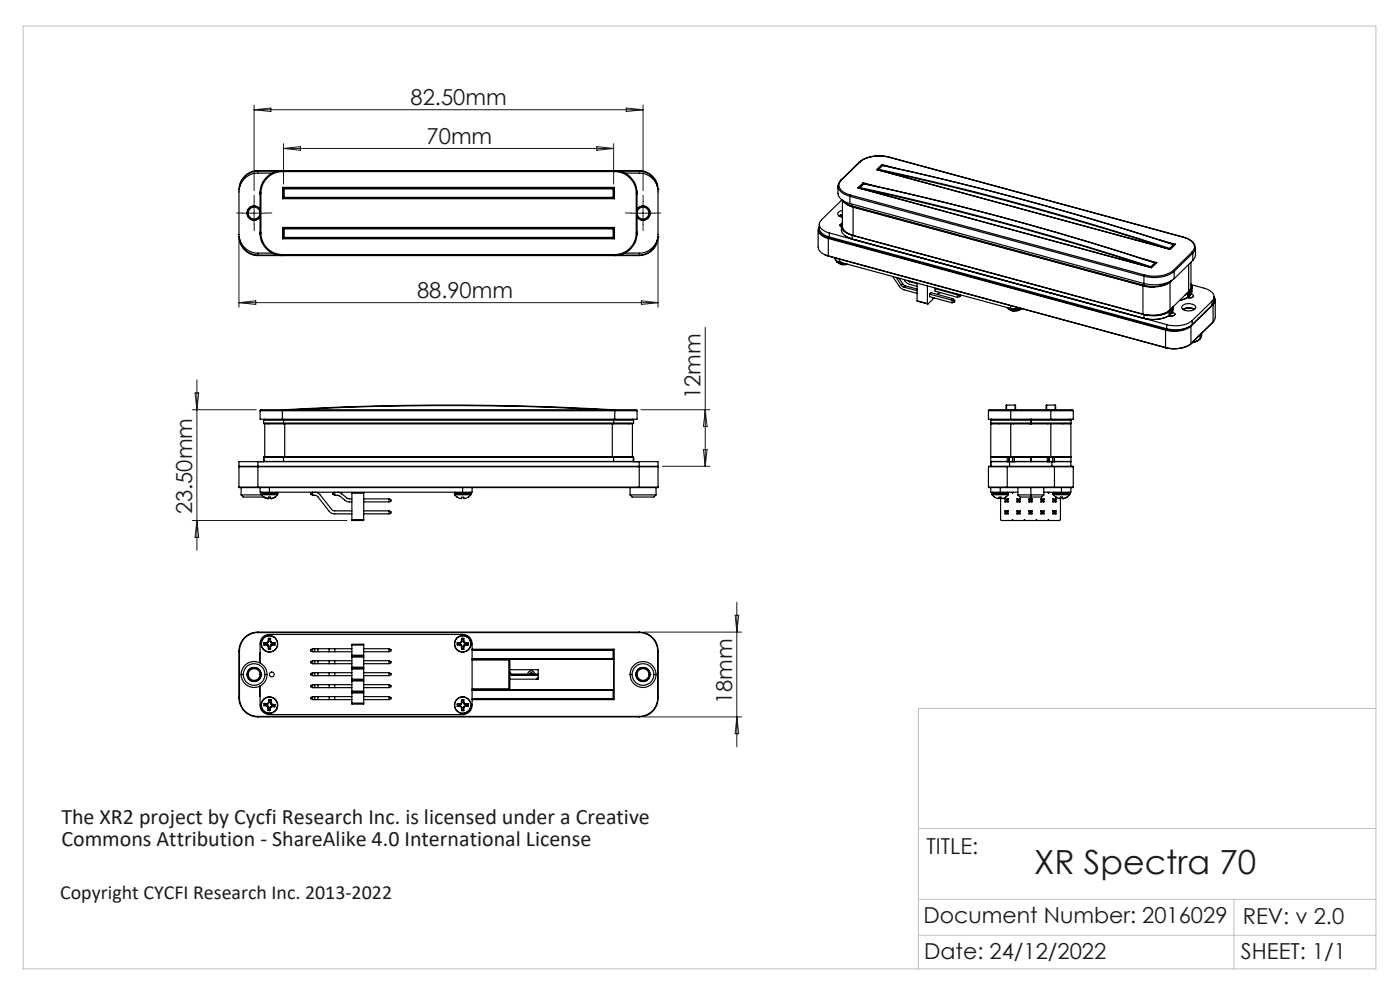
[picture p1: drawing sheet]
<svg xmlns="http://www.w3.org/2000/svg" width="297mm" height="210mm" viewBox="0 0 297 210" stroke-linecap="round" stroke-linejoin="round" font-family="sans-serif">
<path d="M51.4 45.2h-1.2M53.9 42.7v-1.3M53.9 47.7v1.2M56.4 45.2h1.3M133.9 45.2h-1.2M136.4 42.7v-1.3M136.4 47.7v1.2M138.9 45.2h1.3" fill="none" stroke="#191924" stroke-width=".21" stroke-dasharray="15.2 1.3 1.3 1.3"/>
<g fill="none" stroke="#191924" stroke-width=".21">
<path d="M53.9 22.3v18.2M53.9 23.3h82.5M53.9 23.3l3.6-.4v.8zM60.1 30.5v8.5M60.1 31.5h70.1M60.1 31.5l3.6-.4v.8zM126.6 31.1l3.6 .4-3.6 .4zM130.2 30.5v8.5M132.9 22.9l3.5 .4-3.5 .4zM136.4 22.3v18.2M50.7 50.7v14.5M51.4 45.2h5"/>
<path d="M53.9 42.7v5M133.9 45.2h5M136.4 42.7v5M139.6 50.7v14.5M50.7 64.2h88.9M50.7 64.2l3.6-.4v.8zM136.1 63.8l3.5 .4-3.5 .4zM149.6 69.5v29.4M40.8 86.9h13.6M41.4 83.4h.8l-.4 3.5zM41.8 80.6v36.2M136 86.9h14.6"/>
<path d="M140.5 98.9h10.1M149.2 95.4h.8l-.4 3.5zM149.6 86.9l.4 3.6h-.8zM40.8 110.4h32.8M41.8 110.4l.4 3.6h-.8zM136.6 134.1h20.7M156 130.5h.7l-.4 3.6zM156.3 127.7v30.7M136.6 152.1h20.7M156.3 152.1l.4 3.5h-.7z"/>
</g>
<path d="M4.9 5.5h287v200h-287zM291.9 150.3h-97.1v55.2M194.8 175.7h97.1M194.8 198.4h97.1M194.8 190.8h97.1M261.8 190.8v14.7" fill="none" stroke="#c0c0c0" stroke-width=".21"/>
<g fill="none" stroke="#000" stroke-width=".25">
<path d="M54.7 36.2v.1M54.7 36.2a4.1 4.1 0 0 0-4 4M54.7 36.3a3.9 3.9 0 0 0-3.9 3.3M54.7 36.2h80.9M54.7 36.3h4.2M57.8 36.7h-3.1a4 4 0 0 0-4 4v9a4 4 0 0 0 4 4h3.1M59.9 36.4a4.6 4.6 0 0 0-4.5 4.5M59.9 36.4v-.1a4.5 4.5 0 0 0-4.7 4.6M59.9 36.4h70.5M60 39.7l.1 .3M60 39.7v2.4M60 39.7h70.4"/>
<path d="M60.1 40v1.9M60.1 40h.2M60.3 40h69.8M60.3 40v.1M130.1 40v.1M130.1 40h.1M130.2 40v1.9M130.4 39.7l-.2 .3M130.4 39.7v2.4M130.4 36.4a4.6 4.6 0 0 1 4.6 4.5M130.4 36.4v-.1a4.5 4.5 0 0 1 4.7 4.6M131.4 36.3h4.2"/>
<path d="M132.5 36.7h3.1a4 4 0 0 1 4 4v9a4 4 0 0 1-4 4h-3.1M135.6 36.2v.1M135.6 36.2a4 4 0 0 1 4 4M135.6 36.3a4 4 0 0 1 3.9 3.3M177.8 39.5v1.5a2.74 2.74 0 0 0 2.5 2.2M178.4 38.2a1.68 1.68 0 0 0 .5 2.9l1.4 .6M178.5 38.2a1.53 1.53 0 0 0 .4 2.5l1.5 .7M178.5 38.2h-.1M182 39.9l62.3 16.9M182.3 39.9h.1M182.3 34.4h.2M182.3 34.4l-3.9 3.8"/>
<path d="M182.4 39.8l-.1 .1M182.4 39.8v.1a657.9 657.9 0 0 1 61.7 16.8M182.4 39.8a628.1 628.1 0 0 1 61.8 16.8M182.4 39.8h.1M182.5 34.4l-4 3.8M183.1 38.8l.1 .2M183.1 38.8l-1.1 1.1M183.1 38.8l3.2 .8M183.2 39h.1M183.2 39l-.8 .8M183.3 39a622.7 622.7 0 0 1 61.7 16.7M183.3 39a609.1 609.1 0 0 1 61.7 16.8"/>
<path d="M183.3 39h.1M183.3 39l-.9 .8M186 36l62.2 16.9M186.3 35.9v.1M186.3 36h.1M186.3 36a628.1 628.1 0 0 1 61.8 16.8M186.4 35.9l-.1 .1M186.4 35.9a628.1 628.1 0 0 1 61.7 16.8M186.4 35.9h-.1M187.1 34.9l.1 .2M187.1 34.9l-1.1 1.1M187.1 34.9l3.2 .9"/>
<path d="M187.2 35.1a628.1 628.1 0 0 1 61.8 16.8M187.2 35.1h.1M187.2 35.1h-.1M187.2 35.1l-.9 .8M187.3 35.1a613.9 613.9 0 0 1 61.7 16.8M187.3 35.1h-.2M188.6 33.4a7.2 7.2 0 0 0-6.1 1M188.6 33.4l62.4 16.9M188.7 33.3a7.6 7.6 0 0 0-6.4 1.1M188.7 33.3l-.1 .1M188.7 33.3l62.3 17M50.7 50.2a4 4 0 0 0 4 4"/>
<path d="M50.8 50.8a4 4 0 0 0 3.9 3.3M52.4 45.2h.1M52.4 45.2h.3M54.7 54.1v.1M54.7 54.2h80.9M54.7 54.1h4.2M55.2 40.6v.6M55.2 49.2v.6M55.2 40.9h.2M55.2 49.5h.2M55.2 49.5a4.5 4.5 0 0 0 4.7 4.6v-.1M55.2 40.9v8.6"/>
<path d="M55.4 49.5a4.6 4.6 0 0 0 4.5 4.5M55.4 40.9v8.6M59.9 54h70.5M60 48.3l.1 .2M60 48.3v2.4M60 42.1h70.4M60 50.7h70.4M60 48.3h70.4M60.1 41.9l-.1 .2M60.1 50.4l-.1 .3M60.1 48.5v1.9M60.1 41.9h.2"/>
<path d="M60.1 48.5h.2M60.1 50.4h.2M60.3 48.5h69.8M60.3 48.5h.1M60.3 50.4h69.8M60.3 50.4h.1M60.3 40.1h69.8M60.3 41.9h69.8M60.3 41.9h.1M60.3 40.1v1.8M60.3 48.5v1.9M130.1 48.5h.1"/>
<path d="M130.1 50.4h.1M130.1 41.9h.1M130.1 40.1v1.8M130.1 48.5v1.9M130.2 41.9l.2 .2M130.2 50.4l.2 .3M130.2 48.5v1.9M130.4 48.3l-.2 .2M130.4 48.3v2.4M131.4 54.1h4.2M135 49.5a4.6 4.6 0 0 1-4.6 4.5M135 40.9h.1"/>
<path d="M135 49.5h.1M135 40.9v8.6M135.1 49.2v.6M135.1 40.6v.6M135.1 49.5a4.5 4.5 0 0 1-4.7 4.6v-.1M135.1 40.9v8.6M135.6 54.1v.1M137.7 45.2h.2M137.9 45.2h.1M139.5 50.8a4 4 0 0 1-3.9 3.3M139.6 50.2a4 4 0 0 1-4 4M139.6 40.2h.1"/>
<path d="M139.6 50.2h.1M173.6 48.8v3.6a2.4 2.4 0 0 0 2.1 1.9M173.8 47.6a2.22 2.22 0 0 0 2.1 2.7M173.8 48.1a1.47 1.47 0 0 0 1 2.2l.9 .3M173.8 48.1l-.1 .2a1.68 1.68 0 0 0 1.6 2l.5 .2M175 54.1l.7 .2M175.7 54.3h.1M175.7 54.3l71.6 19.5M175.7 50.6l71.6 19.4M175.7 54.3l71.6 19.4M175.7 50.6v3.7M175.8 50.5l-.1 .1"/>
<path d="M175.8 50.5l71.5 19.4M175.9 49.4l71.6 19.5M175.9 49.4v.9M175.9 50.3l71.6 19.4M177.1 54.7l.2 .5 .8 .4M177.3 55.1l.4 .5M177.3 55.2l.6 .5 1.4 .2M177.8 55.5l.8 .2M178.1 55.6l36.3 9.8M178.1 55v.6M178.2 47.8h.1M178.2 47.8l.3 .3"/>
<path d="M178.5 48a2.13 2.13 0 0 0 1.7 2.5l.6 .2M178.6 42.4l-4.3 4.2a1.3 1.3 0 0 0 .4 2.3l1.2 .5M178.6 47.4l-.4 .4 .3 .3M178.7 42.4l.7 .8 1.4 .6M178.7 47.3h.1M178.7 44.6l-.5 .2a.55 .55 0 0 0-.5 .6 .55 .55 0 0 0 .5 .5l.5 .2M178.7 45.5l-.7 .3M178.7 56.2h.1M178.7 45.6l-.7 .2M179.4 50.1l1.4 .6M179.5 43.2l1.5 .7M179.5 56a2.45 2.45 0 0 1-2-.5l.4 .4 .8 .3"/>
<path d="M179.8 56l-1 .2M180.2 49.7a1.81 1.81 0 0 1-1.5-2.4 1.5 1.5 0 0 0 1 2.2l1.1 .4M180.3 43.2l62.4 16.9a7.5 7.5 0 0 0 6.4-1M180.3 41.7l62.4 16.9M180.3 41.7v1.5M180.4 41.4l-.1 .3M180.4 41.4l62.3 16.9M180.8 43.7l-1-.4-1.1-.8v5.5a2.63 2.63 0 0 0 2.3 1.9M180.8 43.7v.1M180.8 49.9h.1M180.8 50.7h.1M180.8 43.7l61.9 16.8"/>
<path d="M180.8 49.9l61.9 16.8M180.8 50.7l61.9 16.8M180.8 43.3v.4M180.8 49.9v.8M180.8 43.8l61.9 16.8M181 43.9l61.5 16.7M181 43.9v6M181 49.9l61.5 16.7M189.4 58.7l1.4 2.1 .5 .5 3.3 .9M190.1 58.8l1.1 1.7M190.7 59l.8 1.2M191.8 59.3l.6 .7 2.2 .7"/>
<path d="M192.5 59.5l.5 .3M193 59.8l1.6 .4M193.1 59.6l-.1 .2M242.1 54.8l3.3 .9M242.7 58.6v1.9M242.7 58.3v.3M244.2 56.6l-.1 .1M244.2 56.6v.1M244.2 56.7h-.1M244.2 56.7h.1M245 55.8l.1 .1M245 55.7h.1"/>
<path d="M245 55.8l-.8 .8M245 55.7l.1 .1M245.1 55.8v.1M245.4 55.7l-1.2 1M245.4 55.7l-1.1 1.1M246.1 50.9l3.3 .9M248.1 52.7v.1M248.1 52.7l.1 .1M248.2 52.8h-.1M248.2 52.8h.1M248.2 59.9v5.8M248.5 59.6a6.5 6.5 0 0 1-5.8 .9"/>
<path d="M248.6 59.5a6.2 6.2 0 0 1-5.9 1.1M248.9 57.4a7 7 0 0 1-6.2 .9M248.9 57.4l.2 .2M249 51.9l.1 .1M249 51.9h.1M249 51.9l-.9 .8M249.1 52h.1M249.1 57.6a7.5 7.5 0 0 1-6.4 1M249.1 57.6v1.5M249.4 51.8l-1.2 1.1M251 50.3a2.63 2.63 0 0 1 2.4 2.2l-.5 1M251 50.3h.1"/>
<path d="M251 50.3a2.86 2.86 0 0 1 2.6 2.2M252.2 56.1v5.8M252.7 55.6v5.4l-.5 .9M252.9 53.5l.1 .2M252.9 53.5l-4 3.9M253 53.7l-3.9 3.9M253 53.7v1.5M253 55.2l-3.9 3.9M253.6 52.5v1.8l-.6 .9M253.6 52.6l-.1 .5-.5 .6M191.2 60.5l.6 .4M191.5 60.2l.6 .4"/>
<path d="M191.5 60.2l-.3 .3M191.8 60.9l2.8 .8M192.1 60.6l-.3 .3M192.1 60.6l2.5 .7M194.6 63.8l2.1 .6M194.6 60v3.8M194.6 63.8l2.3 .7M196.7 60.6v3.8M196.7 64.4l.2 .1M197.2 62.4v.5l4.8 1.3M197.2 62.4l.3-.3 4.7 1.3M197.2 62.4l4.8 1.3"/>
<path d="M197.9 63.3h.1M198 63.3l-.1-.1-.1 .3-.9 1M198.2 63.2l-.2 .1M198.4 61.2v.6l4.7 1.3M198.4 61.2l4.7 1.3M198.5 61.1l-.1 .1M199.1 62.2h.1M199.2 62.2l-.1-.1-.2 .4M199.4 62l-.2 .2M202 63.7v.5M202 63.7l.4 .1M202.2 63.4l-.2 .3"/>
<path d="M202.2 63.4l.3 .3M202.4 63.8v.3M202.4 64.1l-.4 .1M202.5 63.7l-.1 .1M202.5 63.7l-.1 .4M203.1 62.5v.6M203.1 62.5l.5 .2M203.3 62.4l-.2 .1M203.6 62.7v.2M203.6 62.9l-.5 .2M203.7 62.5v.1M203.7 62.6l-.1 .1"/>
<path d="M203.7 62.6l-.1 .3M213.7 65.3l.2 .2M213.7 65.3a2.8 2.8 0 0 0 2.9 .1M214.2 65.4a2.87 2.87 0 0 0 2.2 0l-.9 .1-1.1-.1M214.4 64.8v.6M215 66h.1M216.7 65.5a2.63 2.63 0 0 1-3-.2l.5 .4 .8 .3M216.7 65.5a2.26 2.26 0 0 1-1.7 .5M242.5 60.6l2.4 .3M242.5 60.6v6M242.7 67.5h.1M242.7 60.5v.1"/>
<path d="M242.7 66.7h.1M242.7 66.7v.8M247.3 73.7v.1M247.3 70v3.7M247.3 69.9v.1M247.3 73.8h.1M247.5 68.9v.8M247.8 66l.2 .1M248 66.9a7 7 0 0 1-5.3 .6M248 66.1v.8M248.1 65.9l.1 .1M248.1 66a6.3 6.3 0 0 1-4.7 .8"/>
<path d="M248.2 65.7a6.5 6.5 0 0 1-5.7 .9M248.2 66.8l-.2 .2M248.2 66l-.2 .1M248.2 66.8h.1M248.2 66a7 7 0 0 1-5.5 .7M248.2 66.8a7 7 0 0 1-5.5 .7M248.2 66v.8M248.3 65.6h.3l.3-.6a1.24 1.24 0 0 1-.5 1.4h-.2M248.3 65.6h.3M248.3 65.6l-.1 .1M248.6 66.5h-.4M248.6 66.5h.1"/>
<path d="M248.6 65.6v.9M248.7 66.2l.5 .3a.86 .86 0 0 1-1.2 .5 .95 .95 0 0 0 1.2-.4M248.7 65.4l-.1 .2M248.7 66.3h.1M248.7 66.3l-.1 .2M248.7 65.4v.9M248.8 65.1l-.1 .3M249.2 66.6h.1M250.8 64.9a1.99 1.99 0 0 1 2.9 .2 1.87 1.87 0 0 1-2.7 .5 .48 .48 0 0 1-.2-.7zM250.9 65.6a2.59 2.59 0 0 1 2.5 0M251 65.6a2.66 2.66 0 0 1 2.4 0M252 62.2v.9l.2-.2"/>
<path d="M252 62.2h-.2l-3.3 3.2h.2M252 73.4a6.9 6.9 0 0 1-4.7 .4M252.1 62.1l-.5 .3M252.2 61.9l-.2 .1 .2 .1M252.2 62.1l-.2 .1M252.2 62.9h.1M252.2 62.6h.4M252.2 62.1l-.8 .5M252.2 62.9l-.8 .5-1.2 .3 1.1-.3 .6-.3M252.2 62.1v.8M252.3 61.7h.3M252.3 69.3a6.5 6.5 0 0 1-5 .6"/>
<path d="M252.4 61.5l.3 .1M252.6 61.7v.9M252.6 69.1l.1 .1M252.7 72.9l-.7 .5M252.7 62.4l.5 .2a.86 .86 0 0 1-1.3 .5 .93 .93 0 0 0 1.3-.3M252.7 69.2a6.1 6.1 0 0 1-5.4 .8M252.7 72.9a6.1 6.1 0 0 1-5.4 .8M252.7 60.3a1.06 1.06 0 0 1-.1 1.2M252.7 60.2a1 1 0 0 1-.3 1.6h-.2M252.7 72.9h.1M252.7 69.2v3.7M252.7 61.6l-.1 .1"/>
<path d="M252.7 62.4h.1M252.7 62.4l-.1 .2M252.7 61.6v.8M252.7 60.4l2.7 .7a2.34 2.34 0 0 1 2.2 2l-.5 .8M252.9 60.9a1.39 1.39 0 0 1-.5 1.6l-.2 .1M252.9 68a6.1 6.1 0 0 1-5.4 .9M252.9 68.9a6.3 6.3 0 0 1-5.4 .8M252.9 68v.9M254.4 72.1l-.8 .4-.8 .3M254.6 71.9l-.6 .4-1 .3M254.6 71v.9M254.9 70.7a1.28 1.28 0 0 1-.3 1.2"/>
<path d="M257.1 63.9l-4.2 4.1M257.1 63.9v.9M257.1 64.8l-4.2 4.1M257.3 64.5l.1 .1M257.4 64.6l.4-.8-.2-.9a1.99 1.99 0 0 1-.5 1.9M257.4 68.3l-.1 .1M257.4 68.3l-4.7 4.6M257.4 64.6l-4.7 4.6M257.4 64.6v3.7M257.6 63.1a1.05 1.05 0 0 1-.1 1.2M257.8 63.7v3.6l-.4 1M50.7 99h4"/>
<path d="M50.7 99v4.3M50.8 98.9l-.1 .1M54.7 97.9h-4v1h4M54.7 98.9v.1M54.7 97.9h80.9M54.7 97.9v1M54.7 99v4.3M54.7 98.9h80.9M54.7 99h80.9M55.1 97.9h.1M55.1 97.9h.8M55.2 87.1h4.7"/>
<path d="M55.2 87.1v1.8h4.7M55.9 89.7l.1 .2h4.4M55.9 97h4.2M55.9 97.9h4.2M55.9 89.1h4.2M55.9 89.7h4.2M55.9 89.1v.6M56 96.9h.2M56 96.9l-.1 1M56 96.9v1M56.1 88.9l-.2 .2M56.2 89.9v7"/>
<path d="M59.9 86.9h-4.6l-.1 .2M59.9 86.9v.2M59.9 87.1v1.8M59.9 87.1h70.5M59.9 88.9h70.5M59.9 86.9h70.5M60.1 89.7v.2M60.1 88.9v.2M60.1 96.9v.1M60.1 97.9h.1M60.1 97h70.1M60.1 89.1h70.1"/>
<path d="M60.1 89.7h70.1M60.1 89.1v.6M60.1 97v.9M60.2 86.9h.1M60.3 86.9a612.1 612.1 0 0 1 69.8 0M60.3 86.9h.1M60.4 89.9v7h-4.4M60.4 89.9h69.5M61.9 86.9a620.1 620.1 0 0 1 66.5 0M129.9 89.9v7h4.4M129.9 89.9h4.3M130.1 86.9h.1"/>
<path d="M130.2 89.7v.2M130.2 88.9v.2M130.2 97h4.2M130.2 96.9v.1M130.2 97.9h.1M130.2 89.7h4.2M130.2 89.1h4.2M130.2 89.1v.6M130.2 97v.9M130.4 86.9h4.6l.1 .2M130.4 87.1h4.7M130.4 86.9v.2"/>
<path d="M130.4 87.1v1.8M134.1 96.9h.2M134.2 89.9v7M134.2 88.9l.2 .2M134.3 97.9h.9M134.3 96.9l.1 1h-4.2M134.3 96.9v1M134.4 89.7l-.2 .2M134.4 89.1v.6M135.1 87.1v1.8h-4.7M135.2 97.9h.1M135.6 97.9h4v1h-4"/>
<path d="M135.6 98.9v.1M135.6 99h4M135.6 97.9v1M135.6 99v4.3M139.5 98.9l.1 .1M139.6 99v4.3M209.7 99h4M209.7 87.1l.1-.2h4.6v.2M209.7 87.1h4.7M209.7 87.1v1.8h4.7M209.7 99v4.3M210.2 97.9h4"/>
<path d="M210.2 98.9v-9h17v9M210.2 96.9h3.8M210.2 89.1h8.5M210.2 89.7h8.5M210.2 89.7l.2 .2M210.2 97h8.5M210.2 97.9h.1M210.2 97.9h3.9M210.2 89.1v.6M210.2 96.9v.1M210.4 88.9l-.2 .2M213.5 86.9h10.4"/>
<path d="M213.5 85.9l-.1 1M213.5 86.9h.1M213.5 85.9v1M213.5 85.9h1.8M213.6 97.9h.1M213.6 97.9h1.6M213.7 98.9v.1M213.7 99h10M213.7 99v4.3M214 97.9h.1M214.1 96.9h.1M214.1 96.9h-.4v1"/>
<path d="M214.1 97.9h.7M214.1 96.9v1M214.1 96.9h.6M214.2 98.9l-4.5 .1M214.2 97.9h9M214.2 98.9h9M214.2 97.9v1M214.4 87.1h8.5M214.4 88.9h8.5M214.4 87.1v1.8M214.4 89.9v7M214.7 96.9h.1"/>
<path d="M214.8 96.9h.4v1M214.8 97.9h.1M214.8 97.9h3.9M214.8 96.9v1M214.8 96.9h7.7M215.2 97.9h.1M215.3 85.9l.1 1M215.3 86.9h.1M215.3 85.9v1M218.5 88.9l.2 .2M218.6 96.9l.1 .1M218.7 89.7l-.2 .2"/>
<path d="M218.7 89.1h8.5M218.7 89.7h8.5M218.7 89.7l.2 .2M218.7 96.9h.1M218.7 97h4.6M218.7 97.9h3.9M218.7 97.9h.1M218.7 97.9h-.1M218.7 89.1v.6M218.7 96.9v1M218.7 96.9v.1M218.9 88.9l-.2 .2"/>
<path d="M222 85.9l-.1 1M222 86.9h.1M222 85.9v1M222 85.9h1.8M222.1 97.9h.1M222.1 97.9h1.6M222.6 96.9h.1M222.6 96.9h-.4v1M222.6 97.9h-.1M222.6 97.9h.7M222.6 96.9v1M222.6 96.9h.7"/>
<path d="M222.9 87.1v-.2h4.6l.2 .2M222.9 87.1h4.8M222.9 87.1v1.8M222.9 89.9v7M223.2 97.9h4M223.2 98.9l4.5 .1M223.2 97.9v1M223.2 96.9h.1M223.3 96.9h.4v1M223.3 97h3.9M223.3 97.9h.1M223.3 97.9h3.9"/>
<path d="M223.3 96.9v1M223.3 96.9h3.8M223.7 99h4M223.7 98.9v.1M223.7 99v4.3M223.7 97.9h.1M223.8 85.9l.1 1M223.8 86.9h.1M223.8 85.9v1M227 88.9l.2 .2M227.1 96.9h.1M227.1 96.9l.1 .1"/>
<path d="M227.2 89.7l-.2 .2M227.2 97.9h-.1M227.2 89.1v.6M227.7 87.1v1.8h-4.8M227.7 99v4.3M50.7 103.3h4M50.7 103.3l4 .1M51.2 105h4.3M51.2 105l.4 .4h4.3M51.2 103.4v1.6M54.7 103.3v.1M54.7 103.3h80.9"/>
<path d="M54.7 103.4h80.9M55.2 103.4v1h1.9M55.4 104.8l.1 .1M55.4 104.6h3.5M55.4 104.8h3.5M55.4 104.6v.2M55.5 104.9l.5 .6M55.5 104.9h3.4M55.6 104.4l-.2 .2M56 105.5l.6 .2M56 105.5l.8 .3M56 105.5h.1"/>
<path d="M56.6 105.7l.2 .1M56.6 105.7h.1M56.8 105.8h.1M56.8 105.8l.1-.1a.27 .27 0 0 1 .3-.2 .27 .27 0 0 1 .2 .3h.1M57 105.5l-.1 .3M57.1 103.4v1M57.1 104.4h41M57.3 105.5l.1 .2M57.4 105.7l.1 .1M57.5 105.8h.1M57.7 105.7l-.2 .1M58.3 105.5h.1"/>
<path d="M58.3 105.5l-.6 .2M58.7 104.4l.2 .2M58.9 104.9l-.6 .6M58.9 104.8v.1M58.9 104.6v.2M65.9 104.6l.4-.2v.6l-.4-.1zM66.3 105l.9 .2 2.6 3.2 .5 .5 .5 .1h3.8M66.8 104.4l1 .5 2.8 3.4 4 .1M70.6 104.6l.4-.2v.6l-.4-.1zM71 105h.6l.5 .3 1.5 1.1 1 .1M71.6 104.4l.6 .2 1.6 1.2h.8M74.6 104.4v6h2.6v-6"/>
<path d="M74.6 110.2h2.6M74.6 104.6h2.6M77.2 105.8h5.3M77.2 106.5h5.3M77.2 108.4h5.3M77.2 109h5.3M82.5 105.8v.7M82.5 108.4v.6M82.5 105.8l.4 .2v.3l-.4 .2M82.5 108.4l.4 .1v.3l-.4 .2M96.4 104.8v.1M96.4 104.6h3.5"/>
<path d="M96.4 104.8h3.5M96.4 104.6v.2M96.4 104.9l.6 .6M96.4 104.9h3.5M96.6 104.4l-.2 .2M97 105.5h.1M98.1 103.4v1M99.7 104.4l.2 .2M99.9 104.9l-.9 .7a.3 .3 0 0 1-.4 .2 .3 .3 0 0 1-.2-.3h-.5a.27 .27 0 0 1-.1 .3 .27 .27 0 0 1-.4-.1l-.4-.2M99.9 104.8v.1M99.9 104.6v.2M100.2 103.4v1h-2.1"/>
<path d="M133.7 105h5.5M133.7 105l.4 .4h4.6l.5-.4M133.7 103.4v1.6M135.6 103.3v.1M135.6 103.3h4M139.2 103.4v1.6M139.6 103.3l-4 .1M209.7 103.3l4 .1M209.7 103.3h4M210.2 103.4v1h2M210.4 104.8l.1 .1M210.4 104.6h3.5"/>
<path d="M210.4 104.8h3.5M210.4 104.6v.2M210.5 104.9l.9 .7a.3 .3 0 0 0 .3 .2 .3 .3 0 0 0 .2-.3h.5a.27 .27 0 0 0 .2 .3 .27 .27 0 0 0 .3-.1l1-.8M210.5 104.9h3.4M210.6 104.4l-.2 .2M212.2 104.4h3.7M212.2 103.4v1M212.3 105.5v4.7l.1 .2h2.2l.2-.2 .2 .2h2.1l.2-.2 .2 .2h2.2l.2-.2 .2 .2h2.1l.2-.2 .2 .2h2.2l.2-.2v-4.7M213.2 105.8h.7M213.2 106.5h.7M213.2 108.4h.7M213.2 109h.7"/>
<path d="M213.2 105.8l.2 .2M213.2 105.8v.7M213.2 108.4v.6M213.2 108.4l.2 .1M213.4 106h.3M213.4 106.3l-.2 .2M213.4 106.3h.3M213.4 106v.3M213.4 108.5v.3M213.4 108.8l-.2 .2M213.4 108.5h.3M213.4 108.8h.3"/>
<path d="M213.7 103.3v.1M213.7 103.3h10M213.7 103.4h10M213.7 106v.3M213.7 108.5v.3M213.7 106.3l.2 .2M213.7 108.8l.2 .2M213.7 104.4l.2 .2M213.9 105.8l-.2 .2M213.9 105.8v.7M213.9 108.4v.6M213.9 108.4l-.2 .1"/>
<path d="M213.9 104.8v.1M213.9 104.6v.2M214.6 104.4l.2 .2 .2-.2M215.8 105.8h.6M215.8 106.5h.6M215.8 108.4h.6M215.8 109h.6M215.8 108.4l.1 .1M215.8 105.8l.1 .2M215.8 105.8v.7M215.8 108.4v.6M215.9 105h5.5"/>
<path d="M215.9 105l.5 .4h2.3M215.9 103.4v1.6M215.9 106v.3M215.9 108.5v.3M215.9 106h.3M215.9 106.3h.3M215.9 106.3l-.1 .2M215.9 108.8l-.1 .2M215.9 108.5h.3M215.9 108.8h.3M216.2 108.8l.2 .2M216.2 106.3l.2 .2"/>
<path d="M216.2 106v.3M216.2 108.5v.3M216.4 105.8l-.2 .2M216.4 105.8v.7M216.4 108.4v.6M216.4 108.4l-.2 .1M218.3 105.8h.6M218.3 106.5h.6M218.3 108.4h.6M218.3 109h.6M218.3 108.4l.2 .1M218.3 105.8l.2 .2"/>
<path d="M218.3 105.8v.7M218.3 108.4v.6M218.5 106h.3M218.5 106.3h.3M218.5 106.3l-.2 .2M218.5 106v.3M218.5 108.5v.3M218.5 108.8l-.2 .2M218.5 108.5h.3M218.5 108.8h.3M218.7 103.4v2M218.8 108.8l.1 .2"/>
<path d="M218.8 106.3l.1 .2M218.8 106v.3M218.8 108.5v.3M218.9 105.8l-.1 .2M218.9 105.8v.7M218.9 108.4v.6M218.9 108.4l-.1 .1M220.8 105.8h.7M220.8 106.5h.7M220.8 108.4h.7M220.8 109h.7M220.8 105.8l.2 .2"/>
<path d="M220.8 105.8v.7M220.8 108.4v.6M220.8 108.4l.2 .1M221 106h.3M221 106.3h.3M221 106.3l-.2 .2M221 106v.3M221 108.5v.3M221 108.8l-.2 .2M221 108.5h.3M221 108.8h.3M221.3 106.3l.2 .2"/>
<path d="M221.3 106v.3M221.3 108.5v.3M221.3 108.8l.2 .2M221.4 105l-.4 .4h-2.3M221.4 104.4h3.8M221.4 103.4v1.6M221.5 105.8l-.2 .2M221.5 105.8v.7M221.5 108.4v.6M221.5 108.4l-.2 .1M222.2 104.4l.2 .2 .2-.2M223.4 105.8h.6"/>
<path d="M223.4 106.5h.6M223.4 108.4h.6M223.4 109h.6M223.4 108.4l.2 .1M223.4 105.8l.2 .2M223.4 105.8v.7M223.4 108.4v.6M223.4 104.8v.1M223.4 104.6h3.5M223.4 104.8h3.5M223.4 104.6v.2M223.4 104.9l.6 .6"/>
<path d="M223.4 104.9h3.5M223.6 106h.2M223.6 106.3h.2M223.6 106.3l-.2 .2M223.6 106v.3M223.6 108.5v.3M223.6 108.5h.2M223.6 108.8h.2M223.6 108.8l-.2 .2M223.6 104.4l-.2 .2M223.7 103.3h4M223.7 103.3v.1"/>
<path d="M223.8 108.8l.2 .2M223.8 106.3l.2 .2M223.8 106v.3M223.8 108.5v.3M224 105.5l.5 .2a.22 .22 0 0 0 .3 .1 .22 .22 0 0 0 .1-.3 .27 .27 0 0 1 .4-.1 .27 .27 0 0 1 .1 .3M224 105.5h.1M224 105.8l-.2 .2M224 105.8v.7M224 108.4v.6M224 108.4l-.2 .1M225.1 105.5l-.1 .3M225.2 103.4v1"/>
<path d="M225.3 105.5l.1 .2M225.4 105.5v.2M225.4 105.7l.1 .1M225.5 105.8h.1M225.7 105.7l-.2 .1M225.7 105.7l-.1 .1M226.3 105.5l-.6 .2M226.3 105.5h.1M226.7 104.4l.2 .2M226.9 104.9l-.5 .6M226.9 104.8v.1M226.9 104.6v.2"/>
<path d="M227.2 103.4v1h-2M227.7 103.3l-4 .1M50.7 138.1h.1M50.7 138.1v10M50.8 138.1v10M54.7 134.2a3.9 3.9 0 0 0-3.9 3.9M54.7 134.1a4 4 0 0 0-4 4M54.7 134.1v.1M54.7 134.2h80.9M54.7 134.1h80.9M55.1 138.5l.1 .1M55.1 138.5h.1"/>
<path d="M55.1 138.5v2.1M56 136.3v.5M56 136.8h.6M56 136.3l.1 .1M56.1 136.4v.3M56.1 136.4h.5M56.1 136.7h.5M56.1 136.7l-.1 .1M56.6 136.3h-.6M56.6 136.8l.2 .1M56.6 136.3v.1M56.6 136.7v.1"/>
<path d="M56.6 136.7l.3 .1M56.8 136.2l-.2 .1M56.8 136.9l.1 .2M56.8 136.2l.1 .1M56.9 136l-.1 .2M56.9 137.1v.6M56.9 136.8l-.1 .1M56.9 136.8l.1 .3M56.9 136l.1 .1M56.9 136.3l-.3 .1M56.9 137.7h.5M56.9 135.4h.5"/>
<path d="M56.9 135.4v.6M56.9 135.4l.1 .1M57 137.6h.3M57 135.5h.3M57 137.1h-.1M57 136.1l-.1 .2M57 135.5v.6M57 137.1v.5M57 137.6l-.1 .1M57.3 137.1h.1M57.3 136.1l.1 .2M57.3 135.5v.6"/>
<path d="M57.3 137.1v.5M57.3 137.6l.1 .1M57.4 135.4v.6M57.4 135.4l-.1 .1M57.4 137.1v.6M57.4 136l.1 .2M57.4 136.8l-.1 .3M57.4 136.8l.1 .1M57.4 136.3l.3 .1M57.4 136l-.1 .1M57.5 136.9l-.1 .2M57.5 136.2l.2 .1"/>
<path d="M57.5 136.2l-.1 .1M57.7 136.4h.5M57.7 136.7h.5M57.7 136.7l-.3 .1M57.7 136.7v.1M57.7 136.8l-.2 .1M57.7 136.3h.6M57.7 136.3v.1M58.2 136.4v.3M58.2 136.7l.1 .1M58.3 136.8h-.6M58.3 136.3v.5"/>
<path d="M58.3 136.3l-.1 .1M66.3 137.6v.6M66.3 137.6l-.4 .2v.3l.4 .1M66.3 138.2h.5M66.3 137.6h.5M66.8 138.2h.7M66.8 137.6h.7M66.8 137.6v.6M67.5 138.2h2.3M67.5 137.6h2.3M67.5 137.6v.6M69.8 138.2h1.2"/>
<path d="M69.8 137.6h1.2M69.8 137.6v.6M71 137.6v.6M71 138.2h3.6M71 137.6h3.6M74.6 136.7h2.6v12.7h-2.6zM74.6 139.4h2.6M74.6 139.2h2.6M74.6 139h2.6M74.6 136.8h2.6M77.2 138.2h5.3M77.2 137.6h5.3"/>
<path d="M82.5 137.6v.6M82.5 137.6l.4 .2v.3l-.4 .1M97 136.3v.5M97 136.8h.6M97 136.3l.1 .1M97.1 136.4v.3M97.1 136.4h.5M97.1 136.7h.5M97.1 136.7l-.1 .1M97.6 136.3h-.6M97.6 136.8l.2 .1M97.6 136.3v.1"/>
<path d="M97.6 136.7v.1M97.6 136.7l.3 .1M97.8 136.9l.1 .2M97.8 136.2l-.2 .1M97.8 136.2l.1 .1M97.9 136l-.1 .2M97.9 137.1v.6M97.9 136.8l-.1 .1M97.9 136.8l.1 .3M97.9 136l.1 .1M97.9 136.3l-.3 .1M97.9 137.7h.5"/>
<path d="M97.9 135.4h.5M97.9 135.4v.6M97.9 135.4l.1 .1M98 137.6h.3M98 135.5h.3M98 137.1h-.1M98 136.1l-.1 .2M98 135.5v.6M98 137.1v.5M98 137.6l-.1 .1M98.3 137.1h.1M98.3 136.1l.1 .2"/>
<path d="M98.3 135.5v.6M98.3 137.1v.5M98.3 137.6l.1 .1M98.4 135.4v.6M98.4 135.4l-.1 .1M98.4 137.1v.6M98.4 136l.1 .2M98.4 136.8l.1 .1M98.4 136.8l-.1 .3M98.4 136l-.1 .1M98.4 136.3l.3 .1M98.5 136.9l-.1 .2"/>
<path d="M98.5 136.2l.2 .1M98.5 136.2l-.1 .1M98.7 136.7l-.3 .1M98.7 136.7v.1M98.7 136.4h.5M98.7 136.7h.5M98.7 136.8l-.2 .1M98.7 136.3h.6M98.7 136.3v.1M99.2 136.4v.3M99.2 136.7l.1 .1M99.3 136.8h-.6"/>
<path d="M99.3 136.3v.5M99.3 136.3l-.1 .1M100.2 139.8h30M100.2 137.8h30M100.2 137.7h30M100.2 139.7h29.9M100.2 137.9h29.9M130.1 139.7h.1M130.1 137.8l.1 .1zM130.1 137.9v1.8M130.2 137.8v10.5M130.2 137.7v.1"/>
<path d="M130.2 137.7v10.7M135.6 134.2a3.9 3.9 0 0 1 3.9 3.9M135.6 134.1v.1M135.6 134.1a4 4 0 0 1 4 4M139.5 138.1h.1M139.5 138.1v10M139.6 138.1v10M50.7 148.1a4 4 0 0 0 4 4M50.7 148.1h.1M50.8 148.1a3.9 3.9 0 0 0 3.9 3.9M51.2 143.1a2.75 2.75 0 0 0 2.7 2.7 2.75 2.75 0 0 0 2.8-2.7M51.2 143.1a2.75 2.75 0 0 1 2.7-2.8 2.75 2.75 0 0 1 2.8 2.8"/>
<path d="M51.2 143.1h.4M51.6 143.1a2.29 2.29 0 0 1 2.3-2.3 2.29 2.29 0 0 1 2.3 2.3M51.6 143.1a2.29 2.29 0 0 0 2.3 2.3 2.29 2.29 0 0 0 2.3-2.3M52.4 143.1a1.5 1.5 0 0 0 1.5 1.5 1.5 1.5 0 0 0 1.5-1.5M52.4 143.1a1.5 1.5 0 0 1 1.5-1.5 1.5 1.5 0 0 1 1.5 1.5M52.4 143.1h.1M52.4 143.1h.3M52.7 143.1a1.25 1.25 0 0 0 1.2 1.2 1.25 1.25 0 0 0 1.3-1.2M52.7 143.1a1.25 1.25 0 0 1 1.2-1.3 1.25 1.25 0 0 1 1.3 1.3M54.7 152v.1M54.7 152h80.9M54.7 152.1h80.9"/>
<path d="M55.1 145.6v2.1M55.1 147.7h.1M55.2 147.6l-.1 .1M55.2 140.6v-4a1.93 1.93 0 0 1 1.9-2h41a1.93 1.93 0 0 1 2.1 2v13a1.99 1.99 0 0 1-2.1 2h-41a1.99 1.99 0 0 1-1.9-2v-4.1M55.2 143.1h.2M56 149.7l.6 .1M56 149.2l.7 .1M56 149.2v.5M56 149.2l.2 .1M56.1 149.6l-.1 .1M56.1 149.6l.5 .1M56.2 149.3l-.1 .3"/>
<path d="M56.2 149.3l.5 .1M56.2 143.1h.5M56.6 149.8l.2 .1M56.6 149.7v.1M56.6 149.7l.3 .1M56.7 149.3v.1M56.8 149.9v.2M56.8 150.7h.5M56.8 150.1v.6M56.9 149.2l-.2 .1M56.9 150.6h.3M56.9 149.8l-.1 .1"/>
<path d="M56.9 149.8v.3M56.9 149.2v.1M56.9 150.6l-.1 .1M56.9 149.3l-.2 .1M56.9 150.1h-.1M56.9 150.1v.5M57 149l-.1 .2M57 149h.1M57 148.4h.5M57 148.4v.6M57 149l-.1 .3M57 148.4l.1 .1"/>
<path d="M57.1 148.5h.3M57.1 148.5l-.1 .5M57.2 150.6l.1 .1M57.3 150.1h.1M57.3 150.1l-.1 .5M57.4 150.1l-.1 .6M57.4 149.1l.1 .2M57.4 149.1h.1M57.4 149.9l-.1 .2M57.4 149.9l.1 .1M57.4 148.5v.6M57.5 149.1v.2"/>
<path d="M57.5 150l-.1 .1M57.5 149.3l.2 .2M57.5 148.4v.7M57.5 148.4l-.1 .1M57.5 149.3l.2 .1M57.5 149.3h.1M57.6 149.8l-.2 .1M57.6 149.8l.1 .1M57.6 149.8l.6 .1M57.7 149.9l-.2 .1M57.7 149.9h.6M57.7 149.4l.6 .1"/>
<path d="M57.7 149.4v.1M57.7 149.5h.5M58.2 149.9h.1M58.2 149.5v.4M58.3 149.5v.4M58.3 149.5h-.1M66.3 140.2v.6M66.3 142.7v.6M66.3 145.2v.7M66.3 147.8v.6M66.3 140.2l-.4 .1v.3l.4 .2M66.3 142.7l-.4 .2v.2l.4 .2"/>
<path d="M66.3 145.2l-.4 .2v.3l.4 .2M66.3 147.8l-.4 .1v.3l.4 .2M66.3 140.8h.5M66.3 140.2h.5M66.3 143.3h.5M66.3 142.7h.5M66.3 145.2h.5M66.3 145.9h.5M66.3 147.8h.5M66.3 148.4h.5M66.8 140.8h.7M66.8 140.2h.7"/>
<path d="M66.8 143.3h.7M66.8 142.7h.7M66.8 145.2h.7M66.8 145.9h.7M66.8 147.8h.7M66.8 148.4h.7M66.8 140.2v.6M66.8 142.7v.6M66.8 145.2v.7M66.8 147.8v.6M67.5 140.2v.6M67.5 142.7v.6"/>
<path d="M67.5 145.2v.7M67.5 147.8v.6M67.5 140.8h2.3M67.5 140.2h2.3M67.5 143.3h2.3M67.5 142.7h2.3M67.5 145.2h2.3M67.5 145.9h2.3M67.5 147.8h2.3M67.5 148.4h2.3M69.8 140.8h1.2M69.8 140.2h1.2"/>
<path d="M69.8 143.3h1.2M69.8 142.7h1.2M69.8 145.2h1.2M69.8 145.9h1.2M69.8 148.4h1.2M69.8 147.8h1.2M69.8 140.2v.6M69.8 142.7v.6M69.8 145.2v.7M69.8 147.8v.6M71 140.2v.6M71 142.7v.6"/>
<path d="M71 145.2v.7M71 147.8v.6M71 140.8h3.6M71 140.2h3.6M71 143.3h3.6M71 142.7h3.6M71 145.2h3.6M71 145.9h3.6M71 147.8h3.6M71 148.4h3.6M74.6 144.1h2.6M74.6 149.1h2.6"/>
<path d="M74.6 147h2.6M74.6 144.5h2.6M74.6 144.3h2.6M74.6 146.8h2.6M74.6 146.6h2.6M74.6 141.9h2.6M74.6 141.5h2.6M74.6 141.7h2.6M77.2 140.8h5.3M77.2 140.2h5.3M77.2 143.3h5.3M77.2 142.7h5.3"/>
<path d="M77.2 145.2h5.3M77.2 145.9h5.3M77.2 147.8h5.3M77.2 148.4h5.3M82.5 140.2v.6M82.5 142.7v.6M82.5 145.2v.7M82.5 147.8v.6M82.5 140.2l.4 .1v.3l-.4 .2M82.5 142.7l.4 .2v.2l-.4 .2M82.5 145.2l.4 .2v.3l-.4 .2M82.5 147.8l.4 .1v.3l-.4 .2"/>
<path d="M97 149.3h.6M97 149.3v.5M97 149.8h.6M97 149.3l.1 .1M97.1 149.4v.3M97.1 149.7h.5M97.1 149.4h.5M97.1 149.7l-.1 .1M97.6 149.8l.2 .1M97.6 149.3v.1M97.6 149.7v.1M97.6 149.7l.3 .2"/>
<path d="M97.8 149.2l-.2 .1M97.8 149.9l.1 .2M97.8 149.2l.1 .1M97.9 149l-.1 .2M97.9 150.1v.6M97.9 149.9h-.1M97.9 149h.1M97.9 150.1h.1M97.9 149.9l.1 .2M97.9 149.3l-.3 .1M97.9 150.7h.5M97.9 148.4h.5"/>
<path d="M97.9 148.4v.6M97.9 148.4l.1 .1M98 148.5h.3M98 150.6h.3M98 148.5v.5M98 150.1v.5M98 149l-.1 .3M98 150.6l-.1 .1M98.3 148.5v.5M98.3 150.1v.5M98.3 149l.1 .3M98.3 149h.1"/>
<path d="M98.3 150.1h.1M98.3 150.6l.1 .1M98.4 148.4v.6M98.4 148.4l-.1 .1M98.4 149l.1 .2M98.4 150.1v.6M98.4 149.9l-.1 .2M98.4 149.9h.1M98.4 149.3l.3 .1M98.5 149.9l-.1 .2M98.5 149.2l.2 .1M98.5 149.2l-.1 .1"/>
<path d="M98.7 149.7l-.3 .2M98.7 149.7v.1M98.7 149.7h.5M98.7 149.4h.5M98.7 149.8l-.2 .1M98.7 149.8h.6M98.7 149.3h.6M98.7 149.3v.1M99.2 149.4v.3M99.2 149.7l.1 .1M99.3 149.3v.5M99.3 149.3l-.1 .1"/>
<path d="M100.2 146.3h30M100.2 148.3h30M100.2 148.4h30M100.2 146.4h29.9M100.2 148.2h29.9M100.2 146.1h7.8M100.2 140h7.8M108 140l.2-.2v6.5l-.2-.2M108 140v6.1M108.2 142.5l.2 .6M108.2 142.1h6v2h-6M108.2 143.1h6"/>
<path d="M108.2 143.3h6M108.4 143.1h.1M108.4 143h3.5M111.9 143.1h.1M111.9 143.1a.76 .76 0 0 1 .8-.8 .76 .76 0 0 1 .8 .8M112.3 143.1a.37 .37 0 0 1 .4-.4 .37 .37 0 0 1 .4 .4M112.3 143.1h.1M112.4 142.9h.6M113.1 143.1h.1M113.5 143.1h.1M113.5 143h.7M114.2 143.7l-.1 .3-.3 .1"/>
<path d="M114.2 143.9l-.3 .2M130.1 146.3l.1 .1zM130.1 148.2h.1M130.1 146.4v1.8M130.2 148.3v.1M133.7 143.1a2.75 2.75 0 0 0 2.7 2.7 2.75 2.75 0 0 0 2.8-2.7M133.7 143.1a2.75 2.75 0 0 1 2.7-2.8 2.75 2.75 0 0 1 2.8 2.8M133.7 143.1h.4M134.1 143.1a2.31 2.31 0 0 0 2.3 2.3 2.31 2.31 0 0 0 2.3-2.3M134.1 143.1a2.31 2.31 0 0 1 2.3-2.3 2.31 2.31 0 0 1 2.3 2.3M134.9 143.1a1.5 1.5 0 0 0 1.5 1.5 1.5 1.5 0 0 0 1.5-1.5M134.9 143.1a1.5 1.5 0 0 1 1.5-1.5 1.5 1.5 0 0 1 1.5 1.5"/>
<path d="M134.9 143.1h.2M135.1 143.1a1.25 1.25 0 0 0 1.3 1.2 1.25 1.25 0 0 0 1.3-1.2M135.1 143.1a1.25 1.25 0 0 1 1.3-1.3 1.25 1.25 0 0 1 1.3 1.3M135.6 152v.1M137.7 143.1h.2M137.9 143.1h.1M138.7 143.1h.5M139.5 148.1a3.9 3.9 0 0 1-3.9 3.9M139.5 148.1h.1M139.6 148.1a4 4 0 0 1-4 4"/>
<circle cx="53.9" cy="45.2" r="1.5"/>
<circle cx="53.9" cy="45.2" r="1.25"/>
<circle cx="136.4" cy="45.2" r="1.25"/>
<circle cx="136.4" cy="45.2" r="1.5"/>
<circle cx="57.2" cy="136.6" r="1.71"/>
<circle cx="57.2" cy="136.6" r="1.75"/>
<circle cx="98.1" cy="136.6" r="1.71"/>
<circle cx="98.2" cy="136.6" r="1.75"/>
<circle cx="53.9" cy="143.1" r="1.48"/>
<circle cx="57.2" cy="149.6" r="1.75"/>
<circle cx="57.2" cy="149.6" r="1.72"/>
<circle cx="57.6" cy="143.1" r=".51"/>
<circle cx="98.1" cy="149.6" r="1.76"/>
<circle cx="98.2" cy="149.6" r="1.71"/>
</g>
<text font-size="7.1" fill="#191924" x="219.4" y="185.4">XR Spectra 70</text>
<g font-size="4.7" fill="#191924">
<text x="87.1" y="22.3">82.50mm</text>
<text x="90.5" y="30.5">70mm</text>
<text x="88.5" y="63.2">88.90mm</text>
<text x="148.6" y="84.7" transform="rotate(-90 148.6 84.7)">12mm</text>
<text x="40.8" y="109.1" transform="rotate(-90 40.8 109.1)">23.50mm</text>
<text x="155.3" y="149.4" transform="rotate(-90 155.3 149.4)">18mm</text>
<text x="13" y="174.7">The XR2 project by Cycfi Research Inc. is licensed under a Creative</text>
<text x="13" y="179.5">Commons Attribution - ShareAlike 4.0 International License</text>
<text x="196.6" y="181.1">TITLE:</text>
<text x="195.9" y="195.9">Document Number: 2016029</text>
<text x="263.6" y="195.9">REV: v 2.0</text>
<text x="196.1" y="203.4">Date: 24/12/2022</text>
<text x="263.3" y="203.5">SHEET: 1/1</text>
</g>
<text font-size="4.2" fill="#191924" x="12.8" y="190.8">Copyright CYCFI Research Inc. 2013-2022</text>
</svg>
